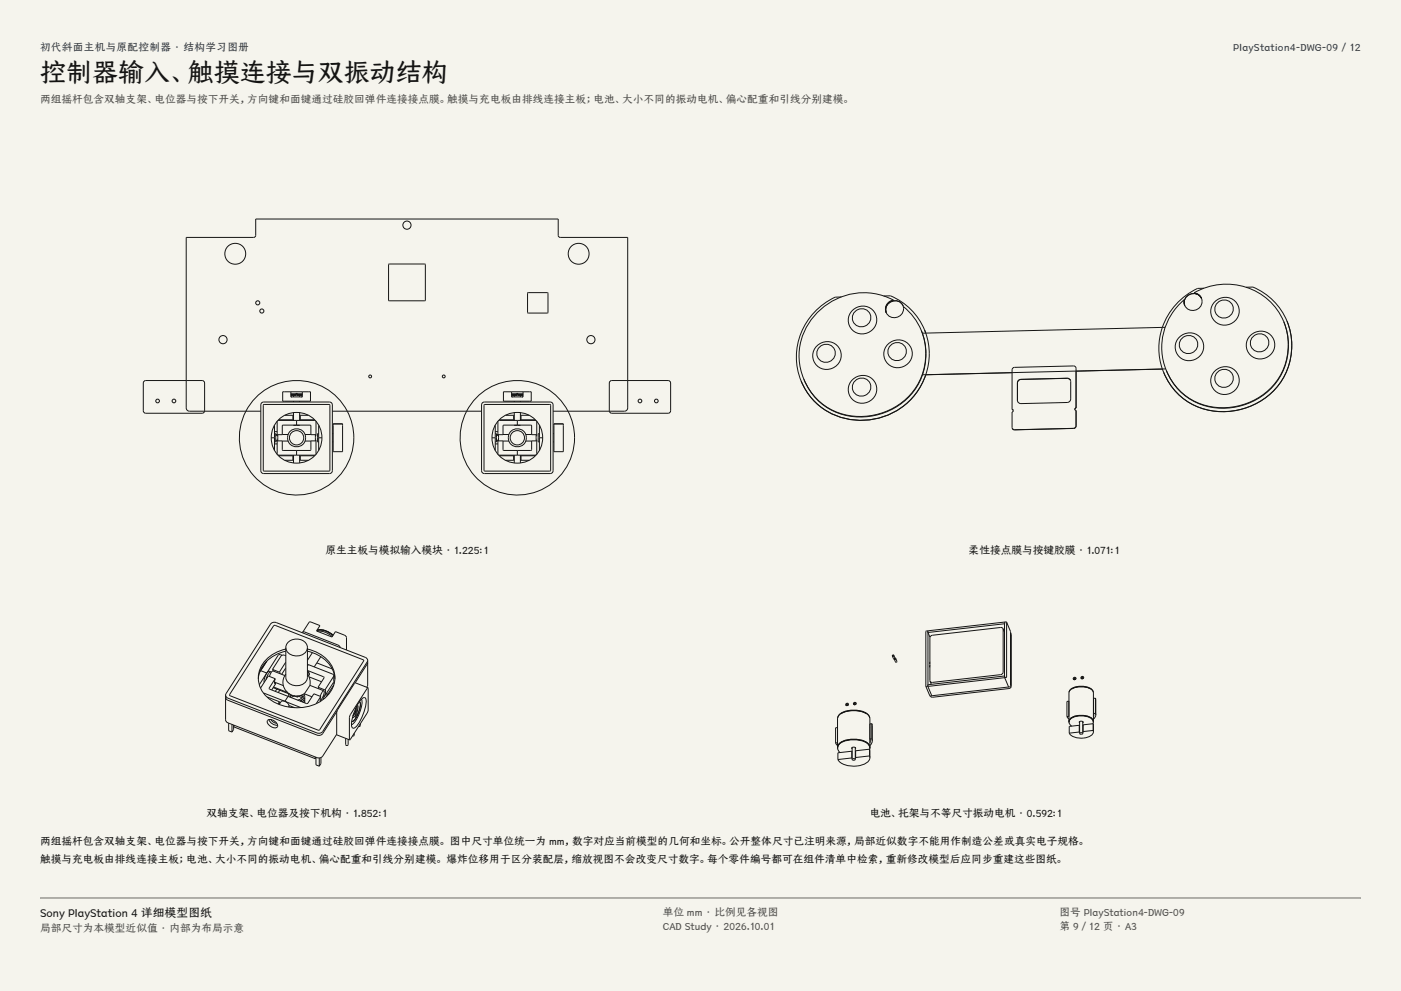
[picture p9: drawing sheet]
<svg xmlns="http://www.w3.org/2000/svg" width="420mm" height="297mm" viewBox="0 0 420 297" stroke-linecap="round" stroke-linejoin="round" font-family="sans-serif">
<g fill="#f5f4ed">
<path d="M0 0h420v297h-420z"/>
<path d="M12 12h396v275h-396z"/>
</g>
<g fill="none" stroke="#141413" stroke-width=".3">
<path d="M116.5 79.2h11v10.9h-11zM158.2 87.8h6v6h-6zM252.2 89l-1.8 .1a19.6 19.6 0 0 0-10.2 25.1M264.9 88.7h2.1a19 19 0 0 1 10.2 10.2M267.8 89.9l.1 .2a2.71 2.71 0 0 0-2.2 3.6 2.73 2.73 0 0 1 1.6-3.4 2.73 2.73 0 0 1 3.5 1.4M267.8 89.9a19.4 19.4 0 0 0-28.2 17.7l.7 4 .7 2M267.8 89.9a2.7 2.7 0 0 0-2.3 3.2 2.7 2.7 0 0 0 3.3 2.1 2.7 2.7 0 0 0 2-3.3 17.9 17.9 0 0 1 5.4 7.1M270.8 91.7v.2M270.8 91.8a2.73 2.73 0 0 0-3.5-1.4 2.73 2.73 0 0 0-1.6 3.3M276.2 99a17.9 17.9 0 0 1 1.4 7 19.3 19.3 0 0 1-23.6 18.6 17.6 17.6 0 0 1-13-11M276.2 99a18.7 18.7 0 0 1-16.1 25.7 18 18 0 0 1-19.1-11.1M277.2 98.9l.3 .9"/>
<path d="M277.2 98.9h.1M277.5 99.8a19 19 0 0 1 0 12.5M277.5 99.8l-1 .1M348.5 98.1a18.9 18.9 0 0 0 .3 13.5M348.5 98.1l-71 1.7M349.3 98.1h-.8M355 89.8a18.5 18.5 0 0 0-5.4 21.2M355 89.8l.2 1.7M355.8 88.8a2.73 2.73 0 0 1 4.4 .7 2.74 2.74 0 0 0-3.5-1.3 2.74 2.74 0 0 0-1.5 3.4 2.5 2.5 0 0 1 .6-2.8zM358 87.8a18.8 18.8 0 0 1 26.8 8.6M358 87.8l1.3 .6 .9 1M358 87.8a2.69 2.69 0 0 1 2.3 3 2.69 2.69 0 0 1-3.2 2.3 2.69 2.69 0 0 1-2.1-3.3"/>
<path d="M360.9 86.4h-1.9a20.3 20.3 0 0 0-10.5 11.7M373.6 86.1l2-.1a19 19 0 0 1 10.2 10.2M384.8 96.4a17.9 17.9 0 0 1 1.5 7 19.3 19.3 0 0 1-23.7 18.6 17.6 17.6 0 0 1-13-11M384.8 96.4a18.7 18.7 0 0 1-16 25.7 18 18 0 0 1-19.2-11.1M385.8 96.2a18.7 18.7 0 0 1 1.4 7.2M385.8 96.2v.1M43.2 114.3l.5-.3 17.2 .1 .4 .7-.1 8.7-.6 .4-17.2-.1-.4-.7v-8.3zM87.2 117.4h-2.5v2.8h8.4v-2.8h-2.5M87.2 117.4h3.4M87.2 118.9h.3M87.2 118.2h3.4M87.2 118.5h3.4"/>
<path d="M87.2 118.1h3.4M87.2 117.4v1.5M87.2 118.9h3.4M88 118.5v.4M88.7 117.9l.4 .1zM89.8 118.5v.4M90.3 118.9h.3M90.6 117.4v1.5M153.4 117.4h-2.5v2.8h8.4v-2.8h-2.5M153.4 117.4h3.4M153.4 118.9h.3M153.4 118.2h3.4"/>
<path d="M153.4 118.5h3.4M153.4 118.1h3.4M153.4 118.9h3.4M153.4 117.4v1.5M154.2 118.5v.4M154.9 117.9l.4 .1zM156 118.5v.4M156.5 118.9h.3M156.8 117.4v1.5M182.9 114.3l.5-.3 17.2 .1 .4 .7v8.6l-.7 .5-17.2-.1-.4-.7v-8.3zM240.2 114.2h.1M277.5 112.3a20.4 20.4 0 0 1-34 7.3l-2.4-3.4-.9-2"/>
<path d="M305 119.9l.1 .4M306.1 113.7l-.9 .4-.2 .7 .1 5.5M306.1 113.7l13.8-.3 .6 .1 .4 .5M306.1 113.7l-.9 .5-.2 .6M319.9 113.4l.6 .1 .4 .5M320.9 114l.1 5.6-.2 .6-.5 .4-14.2 .4-.6-.2-.4-.5M322.6 111.2l-46.1 1.1M322.6 111.2h.1M348.8 111.6h.1M349.5 110.6l-26.9 .6M387.2 103.4a20.1 20.1 0 0 1-22.6 19.9 18.5 18.5 0 0 1-15.8-11.7M387.3 103.4a20.1 20.1 0 0 1-22.7 19.9 18.5 18.5 0 0 1-15.8-11.7"/>
<path d="M78.2 123.2h-21.4a.98 .98 0 0 1-1-.9v-51.1l20.5-.1 .4-.6v-4.9h90.6v4.9l.4 .6 20.5 .1v51.1a.98 .98 0 0 1-1 .9h-21.4M78.4 120.7l.6-.2h19.8a.86 .86 0 0 1 .8 .8v19.8a.86 .86 0 0 1-.8 .8h-19.8a.86 .86 0 0 1-.8-.8v-19.8zM79 121.3h19.8v19.8h-19.8zM81.3 131.2h1M82.3 130h.4v.8v1.6h-.4M82.3 127.5v7.4M82.3 133h.8M82.3 129.4h.8M82.7 130.2l.4 .1M82.7 131.9h.4M82.7 130.5h.4M83.1 132.1h1.5v2.7l.3 .2h8.1l.2-.2v-2.7h1.5"/>
<path d="M83.1 132.1l.1 4.1M83.1 130.3v.3h.2M83.1 132.1l-.4 .1M83.2 126.2l-.1 4.1M83.3 131.8h-.2v.3M83.3 130.3v1.8M83.3 136.3h11.2M83.3 126.1h11.2M83.6 136.6h4.2M83.6 125.8h4.2M84.6 130.3v-2.7l.3-.2h8.1l.2 .2v2.7M84.6 132.2h1.8"/>
<path d="M85.4 137.9h2.4M85.4 124.5h2.4M86.4 130.2l-3.3 .1M87.8 136.6h.2M87.8 137.9h.2M87.8 124.5h.2M87.8 125.8h.2M87.8 124.5v1.3M87.8 136.6v1.3M88 127.4h1.8M88 120.2v.3M88 123.7v2.3"/>
<path d="M88 136.4v2.3M88.9 126v1.4M88.9 135v1.4M89.8 136.6h.2M89.8 137.9h.2M89.8 124.5h.2M89.8 125.8h.2M89.8 120.2v.3M89.8 123.7v2.3M89.8 136.4v2.3M90 136.6h4.3M90 137.9h2.4"/>
<path d="M90 124.5h2.4M90 125.8h4.3M90 124.5v1.3M90 136.6v1.3M91.4 132.2h1.8M91.4 130.2l3.3 .1M94.5 131.8h.2v.3M94.5 130.3v1.8M94.7 126.2v4.1M94.7 132.1v4.1M94.7 130.3v.3h-.2M95.5 130h-.3v2.4h.3"/>
<path d="M95.5 131.2h1M95.5 127.5v7.4M99.6 132.4h.3M99.6 130h.3M99.6 123.2h44.8M99.9 127h2.8v8.4h-2.8zM144.6 120.7l.6-.2h19.8a.86 .86 0 0 1 .8 .8v19.8a.86 .86 0 0 1-.8 .8h-19.8a.86 .86 0 0 1-.8-.8v-19.8zM145.2 121.3h19.8v19.8h-19.8zM147.5 131.2h1M148.5 130h.3v2.4h-.3M148.5 133h.8M148.5 129.4h.8"/>
<path d="M148.5 127.5v7.4M148.8 130.2l.5 .1M148.8 131.9h.5M148.8 130.5h.5M149.3 132.1h1.5v2.7l.2 .2h8.1l.3-.2v-2.7h1.5M149.3 132.1v4.1M149.3 130.3v.3h.2M149.3 132.1l-.5 .1M149.3 126.2v4.1M149.5 131.8h-.2v.3M149.5 130.3v1.8M149.5 136.3h11.2"/>
<path d="M149.5 126.1h11.2M149.7 136.6h4.3M149.7 125.8h4.3M150.8 130.3v-2.7l.2-.2h8.1l.3 .2v2.7M150.8 132.2h1.8M151.6 137.9h2.4M151.6 124.5h2.4M152.6 130.2l-3.3 .1M154 136.6h.2M154 137.9h.2M154 124.5h.2M154 125.8h.2"/>
<path d="M154 124.5v1.3M154 136.6v1.3M154.2 127.4h1.8M154.2 120.2v.3M154.2 123.7v2.3M154.2 136.4v2.3M155.1 126v1.4M155.1 135v1.4M156 136.6h.2M156 137.9h.2M156 124.5h.2M156 125.8h.2"/>
<path d="M156 120.2v.3M156 123.7v2.3M156 136.4v2.3M156.2 136.6h4.2M156.2 137.9h2.4M156.2 124.5h2.4M156.2 125.8h4.2M156.2 124.5v1.3M156.2 136.6v1.3M157.6 132.2h1.8M157.6 130.2l3.3 .1M160.7 131.8h.2v.3"/>
<path d="M160.7 130.3v1.8M160.8 126.2l.1 4.1M160.9 132.1l-.1 4.1M160.9 130.3v.3h-.2M161.7 130h-.4v2.4h.4M161.7 131.2h1M161.7 127.5v7.4M165.8 132.4h.3M165.8 130h.3M166.1 127h2.8v8.4h-2.8zM303.4 122.7l.4 .3M303.4 122.7v.1"/>
<path d="M303.4 122.8l.4 .2M303.5 128.4l.7 .4M303.5 128.4h.1M303.8 123l-.1 .3-.3 .2 .1 4.9M322.2 122.8l.4 .2M322.6 122.3l-.4 .5M322.6 123v4.6l-.5 .7-17.9 .5M322.6 122.3h.1M322.6 123h.1M322.6 122.3v-11.9l-.2-.5-.6-.2-17.6 .4-.6 .2-.2 .5v11.9M80 198.1l-2.2 3.5M82 187.6l.5-.2 26.5 10.4v.3l-13.3 20.7-26.8-10.4-.1-.3z"/>
<path d="M84.6 196.4a.85 .85 0 0 0-1.2 0l-5.6 8.8M85.7 194.5a9.6 9.6 0 0 0-8.3 8.6 8.9 8.9 0 0 0 6.7 8.2 13.4 13.4 0 0 0 14.2-2.9 7.7 7.7 0 0 0-1.8-12l-2-1.1-2.3-.8M85.7 195.2a9.8 9.8 0 0 0-8.3 8.2M85.7 196.5l-.7-.2-.8 .3-2.5 4 2.1 .8M85.7 198.5l-1.9 2.9M85.7 194.1v8.9a3.4 3.4 0 0 0 5.6 1.7l.5-.6 .3-.8 .1-9.2M85.7 194.1a3.4 3.4 0 0 0 5.6 1.7l.7-.9 .2-.8M85.7 194.1a3.4 3.4 0 0 1 2.6-2.6 3.4 3.4 0 0 1 3.4 1.3l.5 1.3M90.7 189.5l1.9-3 .4-.1 2.9 1.1-1 1.6 4.6 1.8 1.1-1.6 2.6 1 .7 .8v3.7M90.7 189.5l.7-.1 9.9 3.9 .7 .7M90.7 189.5v.2M92.2 195.2a9.8 9.8 0 0 1 8.2 8.2"/>
<path d="M92.2 199.1l7.4 2.9 .5 .5M92.4 199.2l-.2 .4M93.7 195.6l-1.5 2.3M95 198.7l4.6 1.8M95 188.9a5.7 5.7 0 0 1 4.8 1.5M95 189.2a6.1 6.1 0 0 1 4.6 1.6M95 188.9l1.3-.2 1.5 .4M95 188.9l1.3-.1 1.5 .3M96.2 196.8l-2 3.1M97.8 189.1l2.1 1.3M97.8 189.1l2.1 1.2M102 194v.1"/>
<path d="M110.2 197.9l-.2-.5-.5-.4-26.7-10.4-.8-.1-.9 .5-13.5 21.3M110.2 197.9l-13.4 21.3-1 .6-.8-.1-26.7-10.5-.5-.3-.2-.6M110.2 198.6l-3.7 6M110.2 197.9v7.4l-.3 .7M267.5 196.6l.6 .9M267.6 196.4l.3 .1-.2 .1zM268 196.4l-.1 .3-.4-.1M268 196.4l-.2-.1-.3 .3M268 196.4l.3 .8M268.2 197.4l.2 .1zM268.3 197.2v.1M268.5 197.4h.1"/>
<path d="M268.5 197.4v.2l-.4-.1M268.5 197.4l-.4-.1v.2M268.5 197.4l.3 1h-.4l-.3-.9M278.1 189.1l-.5 .2v16.4M278.1 189.1l.1 .4M278.1 189.1v16.6M278.2 189.5l.6 1.5M278.8 198.5v.5M278.8 199.5v.5M300.7 188.4l-.7-.3-20.5 2.3-.5 .2-.2 .5v13.1M300.7 188.4v13l-.2 .5-.5 .3-20.5 2.3-.7-.3M300.7 188.4l.4 1.1"/>
<path d="M301.2 186.5l-23.1 2.6M301.2 186.5v16.6M301.2 186.5l-.1 .4-22.9 2.6M301.8 186.5l1.1 2.8v16.4l-.5 .2M301.8 186.5h-.6M301.8 186.5h.1M301.8 186.5v16.4l-.6 .2M67.6 209l.2 .5 .5 .4 27.1 10.5 .8-.1 .6-.5 4.2-6.6M67.6 208.3v7.4l.4 .8 27 10.6h1.2l.6-.5 4.1-6.5M68.5 216.7v2.3l1 .4M69.5 217.1v2.3M70 217.3v1.3l-.5 .8"/>
<path d="M70.1 217.8l24.4 9.6M78.2 201l1.8 .7M78.4 200.2l.2 .1M79 207.7l11.2 4.3M80 201.7l-.7 1.6-.1 1.2M80.1 208.9l3.7 1.4M80.2 215.9a2.07 2.07 0 0 1 3 1.9 2.07 2.07 0 0 1-3-1.9zM80.6 215.7a2.58 2.58 0 0 0 2.6 1.6M81.1 201.3l-.6-.1-.5 .5M81.1 201.3a3.4 3.4 0 0 0-1.4 2.4M81.1 201.3l.2 .3M81.2 215.6l.6 .7 1.2 .5"/>
<path d="M81.3 201.5l-.5 1.2M81.8 200.7l.1 .4M81.8 201.1l-.5 .4M81.8 201.1l3.6 1.4M81.9 206.1l5 1.9M82 205.9l4.2 1.6M82.3 204.4l2.7 1.1M82.3 204.7l.4 .1M82.5 203.4l-1.8 2.8 .2 .4 11.1 4.3 .3-.2 1.8-2.8 2.1 .8M82.5 203.4l-.2 1.3 .4 .1M82.5 203.4l-2.1-.8-2.3 3.6M82.7 204.8l-1.3 2"/>
<path d="M83 206.5l-.5 .7M83.8 201.4h.1M83.8 210.3v.7M83.8 210.3l-.4 .7M83.8 201.4l.2 .5M83.9 206.9l-.5 .7M85.4 210.2l-1-.1-.7 1M85.4 210.2l.5 .2a1.28 1.28 0 0 1 .7 1.4M85.7 202a4.1 4.1 0 0 0 .3 5.3 4.1 4.1 0 0 0 5.2 .6M85.7 200.3l-1.3 1.8M86.4 208.7l-1 1.5M86.5 211.9l.3-.4 1.5 .6"/>
<path d="M86.6 207.9l-.1 .9M87 208.1v.9M87.4 208.3l-.4 .6M87.6 208.4l-.5 .3M88 208.5l1.2 .4 .3-.4M88.3 208.6l-1 .5M89.4 208.6h-.5M89.4 208.6h.1M89.5 208.6l1 .6M90.1 208.4l.6 .4M90.3 208.3l.4 .6M90.7 209.6l-.6 .6"/>
<path d="M90.7 208.2l.2 .7M91.1 209.1l-1.2 1M91.1 209.1l-.3-.3-.6 .6-1 .4M91.1 209.1h.1M91.1 207.9a1.86 1.86 0 0 1-.5 2.5l.1-.1M91.2 207.9l2.3 .9M91.3 209.2l-.2 1.3M91.3 209.9v.7M92.2 202l.7 1.6v1.8M92.2 200.9l4.9 2v.3l-1.7 2.8 2 .8M92.2 201.1a1.01 1.01 0 0 1 .4 1.3M92.2 201.2l.4 .6v.6"/>
<path d="M92.6 202.4l-.1 .1M92.6 202.9l3.8 1.4M92.9 205.4l-1.7 2.5M92.9 205.4l4.2 1.6M95.4 206l.1 .4M96 209.8h.1M96 210l.2 .1M96.2 208.7l-.2 1.5M96.2 208.7l-1.4 2.1M96.9 208.7l.3 .1M97.1 207l-.6 .5-.5 1.2M97.1 207l.1 .7-.4 1.2-.8 .9"/>
<path d="M97.4 206.8h.1M97.5 206.8l.1 .4-.3 1.4M97.9 208.7h.1M98.3 208l-.7 .2-.8 1.4M99.9 204.7l.3 .1M100.1 202.4l.2 .1M100.1 202.5l-2.7 4.3M100.1 202.5l-.1 1.9-2.3 3.7M100.1 205.2l-2.3 3.6M105.4 216.2h.1M106.2 219.8v.6l-.5 .2M106.5 204.6l-5.5 8.5-.1 7"/>
<path d="M106.5 204.6l3.8 1.5M106.7 212.9l-.9 1.7M106.7 214.1l-.5 .7-.5 .2M106.7 213l-.9 1.7M106.7 215h.1M106.7 212.2v2.8M106.7 215l.1 .1M106.7 215.1l-.8 1-.4 .1M106.9 214.9l-.6 .9-.8 .4M107 211.7h.1M107 211.7l-.2 .5v2.9M107 211.7v2.9l-.2 .5"/>
<path d="M107.1 211.4l.3 .4-.4 1.5M107.7 210.3l.1 .1a3.9 3.9 0 0 1-.4 3.4l-.4 .8M107.8 210.4l.2 1.1-1 3M108 216.9v.7l-.5 .1M108.4 209.5a9.6 9.6 0 0 1-2.6 7.4l-.4 .3M108.4 209.5l.9-.4a2.65 2.65 0 0 1 .3 2.8l-1.2 3.4a6.4 6.4 0 0 1-2.2 2.9h-.4a4.9 4.9 0 0 1 .3-4.5l.9-2.1zM110.3 206.1l-5.5 8.5v7.1M110.3 206.1v7.1l-5.5 8.5M251.1 218.1h-.6v4.6M251.1 215.1a4.5 4.5 0 0 1 4.8-2.3 4.5 4.5 0 0 1 4.8 2.3M252.1 213.9a7.9 7.9 0 0 1 7.7 0M253.6 211.3h.1"/>
<path d="M253.8 211l.3 .1-.2 .2zM254.3 210.9v.2M254.3 210.9l-.5-.1-.2 .5M254.3 210.9v.1M254.3 211h.1M254.3 211l.1 .1M254.3 211.1l-.3 .3-.4-.1M254.4 211.1l-.4 .4-.4-.2M255.9 211h.1M256.4 210.8l-.3 .1M256.6 210.7l.1 .1M256.6 210.7l-.5-.2-.2 .5"/>
<path d="M256.6 210.7h.1M256.7 210.8l-.4 .4-.4-.2M260.8 218.1h.1M261.4 216.9l.1 5.1M261.4 216.9v4.5M261.4 216.9h-.6M277.6 205.7l1.1 2.8M278.1 205.7h-.5M278.1 205.7l1.2 2.8M278.7 208.5h.1M278.7 208.5l.2 .1M278.8 204.2l.4 .9"/>
<path d="M279.2 208.5l-.3 .1M279.3 208.5h-.1M279.3 208.5h.1M279.4 208.5h-.1M301.2 203.1l-.1-.5-22.9 2.6-.1 .5M301.2 203.1l-23.1 2.6M301.2 203.1l1.2 2.8M302.3 205.9l-22.9 2.6M302.4 205.9h-.1M302.4 205.9h.1M302.9 205.4v-15.8l.3 .6v15.5l-.2 .4-.5 .3-22.9 2.6-.7-.4M319.8 214.8l.7 .7"/>
<path d="M320.4 210.1l.1 .1M320.4 214.7l.1 .1M320.4 210.1l-.6 .1v4.6M320.4 214.7l-.6 .1M320.4 210.1v4.6M320.5 216.3a2.26 2.26 0 0 1 2.2-1.8 5.2 5.2 0 0 1 4.9 1.2l.2 .6M320.5 216.3v.3M320.5 216.4a2.24 2.24 0 0 1 2.2-1.7 5.2 5.2 0 0 1 4.9 1.1l.2 .6M320.5 216.4l.2 .7 .6 .5M320.5 216.3a2.24 2.24 0 0 1 2.2-1.7 5.2 5.2 0 0 1 4.9 1.1l.2 .7M320.5 207.4a3.7 3.7 0 0 1 4.1-1.7 3.3 3.3 0 0 1 3.2 1.7M321.2 206.5a6 6 0 0 1 5.8 0"/>
<path d="M321.8 203.5h.1M322 203.2l.3 .1-.2 .2zM322.5 203.2l-.3 .5-.4-.2M322.5 203.2l-.5-.2-.2 .5M322.5 203.2h.1M323.5 216.4l.2 .1M323.5 217.4l.2 .1M323.5 219.4l.2 .1M323.5 217.4l-3 .3v2M323.5 219.4l-3 .3M323.5 217.4v2M323.7 216.6v-.4l.6-.1 .4 .3-.1 .2"/>
<path d="M323.7 219.8l.5 .3 .4-.3M323.7 219.8a.58 .58 0 0 1 .9 0M323.7 216.3v3.5M324.1 203.2h.1M324.3 203h.3v.2zM324.6 216.3v3.5M324.6 203v.1M324.6 203l-.3 .1M324.7 217.4l-.1 .1M324.7 219.3l-.1 .2M324.7 216.4l-.1 .1M324.8 202.9l-.3 .5-.4-.2"/>
<path d="M324.8 202.9l-.5-.1-.2 .4M324.8 202.9h.1M327.7 218.9l.1 .4M327.7 216.9l.1 2.4M327.7 216.9v2M327.7 216.9l-3 .3v2.1M327.7 218.9l-3 .4M327.8 216.4l-.1 .5M327.8 216.3v.3M327.8 216.3v-8.6a2.26 2.26 0 0 0-2.2-1.8 5.2 5.2 0 0 0-5 1.2l-.1 .6v8.7M327.8 219.3a3.3 3.3 0 0 1-3.7 1.9l-1.6-.2a2.79 2.79 0 0 1-2-1.3M327.8 210.1v.1"/>
<path d="M328.4 213.8l.1 .5M328.4 209.2l.1 5.1M328.4 213.8h-.6v1M328.4 209.2v4.6M328.4 209.2l-.6 .1M328.5 214.3l-.2 .6-.5 .6M94.5 226.9v.5M94.7 227.1l-.2 .3M94.7 226.9v2.3l1 .4M95.7 227.2v2.4M96.2 227v1.8l-.5 .8M100.9 220.1l3.9 1.6"/>
<path d="M103.6 221.3v1.8l.3 .3 .5-.2v-1.6M250.5 222.7l.6 .8M251.1 222.6h.1M251.1 222.6l-.6 .1M251.1 224.1a2.56 2.56 0 0 1 2.2-2.2 8.4 8.4 0 0 1 6.9 .8l.4 .6 .2 .8M251.1 224.1v.3M251.1 224.2a2.55 2.55 0 0 1 2.2-2.1 8.4 8.4 0 0 1 6.8 .8l.5 .6 .2 .7M251.1 224.2l.2 .7 .5 .6M251.1 224.1a2.55 2.55 0 0 1 2.2-2.2 8.4 8.4 0 0 1 6.8 .9l.5 .6 .2 .8M255.4 224.2l.1 .1M255.4 225.1l.1 .2M255.4 227.2l.1 .1"/>
<path d="M255.4 225.1l-4.2 .5v2M255.4 225.1v2.1M255.4 227.2l-4.2 .4M255.5 224.4v-.4l.6-.1 .4 .3-.1 .2M255.5 227.6l.5 .2 .4-.2M255.5 227.6a.58 .58 0 0 1 .9 0M255.5 224v3.6M256.4 224v3.6M256.5 225.1l-.1 .2M256.5 227l-.1 .3M256.5 224.2l-.1 .1M260.7 226.6l.1 .5"/>
<path d="M260.7 224.5l.1 2.6M260.7 224.5v2.1M260.7 224.5l-4.2 .5v2M260.7 226.6l-4.2 .4M260.8 224.2l-.1 .4M260.8 224.1l-.1 .3M260.8 224.1v-8.6a2.56 2.56 0 0 0-2.2-2.2 8.4 8.4 0 0 0-6.9 .9l-.5 .6-.1 .7v8.7M260.8 227.1a3.1 3.1 0 0 1-2.9 2.3 7.1 7.1 0 0 1-6.4-1.3l-.3-.5M261.4 221.4l.1 .6M261.4 221.4l-.6 .1v1.1M261.5 222l-.2 .8-.5 .7"/>
<circle cx="70.5" cy="76.1" r="3.1"/>
<circle cx="122" cy="67.5" r="1.23"/>
<circle cx="173.5" cy="76.1" r="3.1"/>
<circle cx="77.3" cy="90.8" r=".61"/>
<circle cx="78.5" cy="93.2" r=".61"/>
<circle cx="258.3" cy="95.2" r="2.75"/>
<circle cx="258.6" cy="95.9" r="4.2"/>
<circle cx="367" cy="92.6" r="2.75"/>
<circle cx="367.3" cy="93.3" r="4.2"/>
<circle cx="66.8" cy="101.8" r="1.23"/>
<circle cx="111" cy="112.8" r=".43"/>
<circle cx="133" cy="112.8" r=".43"/>
<circle cx="177.1" cy="101.8" r="1.23"/>
<circle cx="247.7" cy="105.9" r="2.75"/>
<circle cx="248" cy="106.5" r="4.2"/>
<circle cx="258.3" cy="116" r="2.75"/>
<circle cx="258.6" cy="116.7" r="4.2"/>
<circle cx="269" cy="105.4" r="2.75"/>
<circle cx="269.3" cy="106" r="4.2"/>
<circle cx="356.3" cy="103.3" r="2.75"/>
<circle cx="356.6" cy="103.9" r="4.2"/>
<circle cx="367" cy="113.4" r="2.75"/>
<circle cx="367.3" cy="114" r="4.2"/>
<circle cx="377.6" cy="102.7" r="2.75"/>
<circle cx="377.9" cy="103.4" r="4.2"/>
<circle cx="47.2" cy="120.2" r=".55"/>
<circle cx="52.1" cy="120.2" r=".55"/>
<circle cx="88.9" cy="131.2" r="7.6"/>
<circle cx="88.9" cy="131.2" r="2.15"/>
<circle cx="88.9" cy="131.2" r="17.2"/>
<circle cx="88.9" cy="131.2" r="2.72"/>
<circle cx="155.1" cy="131.2" r="7.6"/>
<circle cx="155.1" cy="131.2" r="2.15"/>
<circle cx="155.1" cy="131.2" r="17.2"/>
<circle cx="155.1" cy="131.2" r="2.72"/>
<circle cx="191.9" cy="120.2" r=".55"/>
<circle cx="196.8" cy="120.2" r=".55"/>
</g>
<path d="M12 269.3h396zM12 269h396v.3h-396z" fill-rule="evenodd" fill="#504e49"/>
<text font-size="7.8" fill="#141413" x="12" y="24.7">控制器输入、触摸连接与双振动结构</text>
<text font-size="3.5" fill="#141413" x="12" y="274.9">Sony PlayStation 4 详细模型图纸</text>
<g font-size="3.2" fill="#1b365d">
<text x="12" y="15.3">初代斜面主机与原配控制器 · 结构学习图册</text>
<text x="369.6" y="15.3">PlayStation4-DWG-09 / 12</text>
</g>
<g font-size="3.2" fill="#504e49">
<text x="12" y="30.9">两组摇杆包含双轴支架、电位器与按下开关，方向键和面键通过硅胶回弹件连接接点膜。触摸与充电板由排线连接主板；电池、大小不同的振动电机、偏心配重和引线分别建模。</text>
<text x="198.7" y="274.5">单位 mm · 比例见各视图</text>
<text x="317.6" y="274.5">图号 PlayStation4-DWG-09</text>
<text x="12" y="279.3">局部尺寸为本模型近似值 · 内部为布局示意</text>
<text x="198.7" y="278.8">CAD Study · 2026.10.01</text>
<text x="317.6" y="278.8">第 9 / 12 页 · A3</text>
</g>
<g font-size="3.2" fill="#141413">
<text x="97.6" y="166">原生主板与模拟输入模块 · 1.225:1</text>
<text x="290.4" y="166">柔性接点膜与按键胶膜 · 1.071:1</text>
<text x="61.9" y="245">双轴支架、电位器及按下机构 · 1.852:1</text>
<text x="260.7" y="245">电池、托架与不等尺寸振动电机 · 0.592:1</text>
<text x="12" y="253.3">两组摇杆包含双轴支架、电位器与按下开关，方向键和面键通过硅胶回弹件连接接点膜。 图中尺寸单位统一为 mm，数字对应当前模型的几何和坐标。公开整体尺寸已注明来源，局部近似数字不能用作制造公差或真实电子规格。</text>
<text x="12" y="258.6">触摸与充电板由排线连接主板；电池、大小不同的振动电机、偏心配重和引线分别建模。 爆炸位移用于区分装配层，缩放视图不会改变尺寸数字。每个零件编号都可在组件清单中检索，重新修改模型后应同步重建这些图纸。</text>
</g>
</svg>
